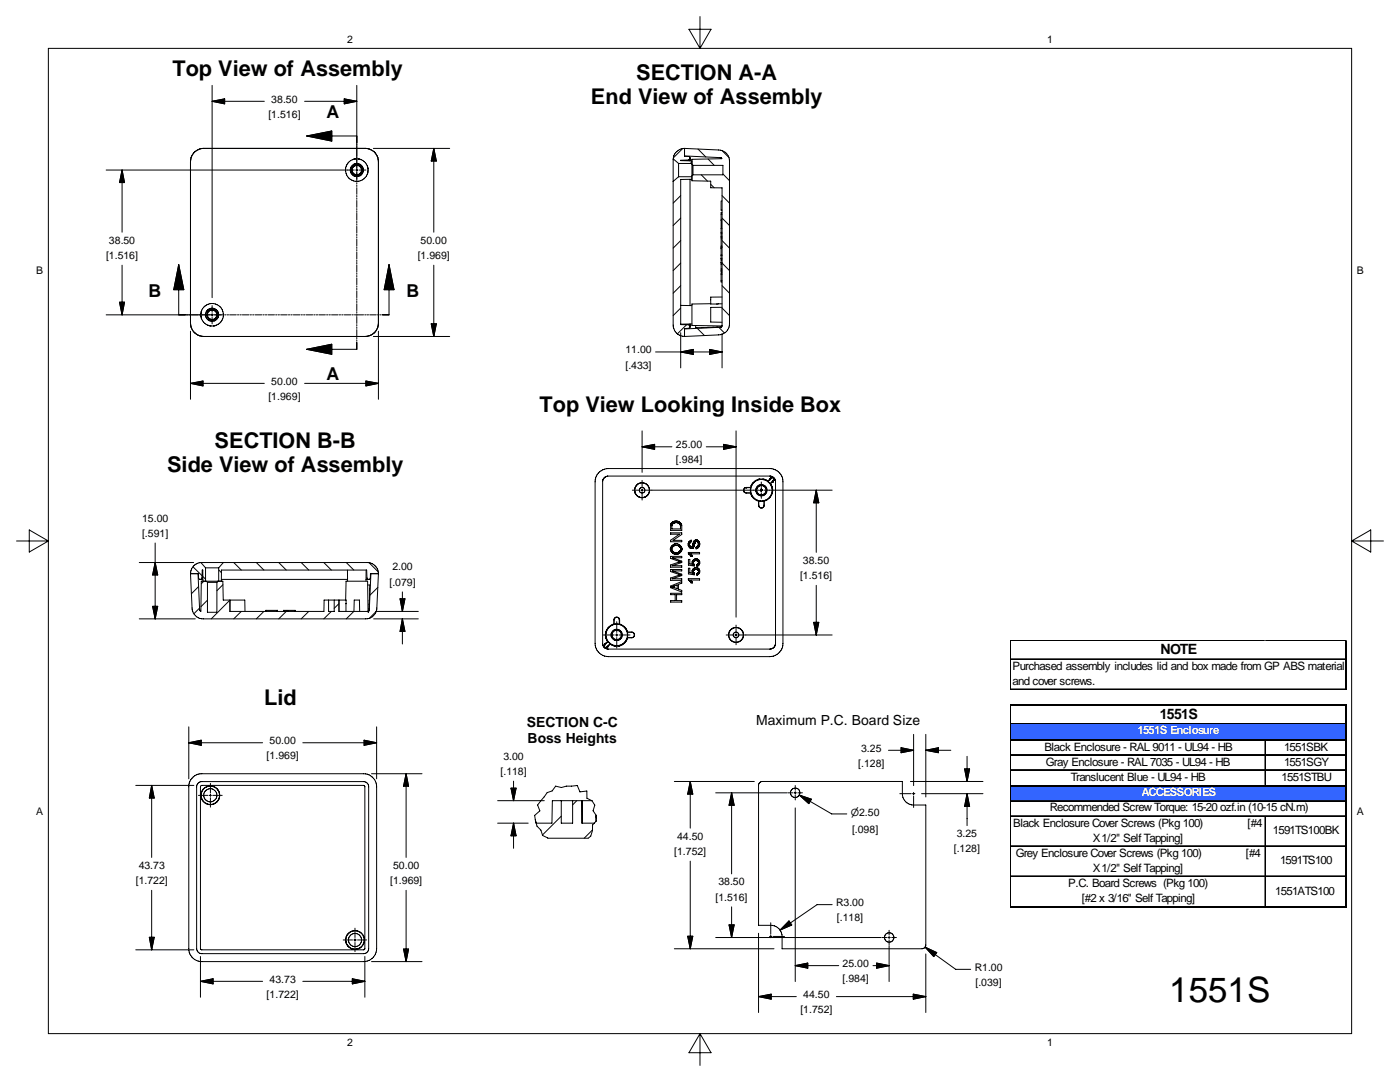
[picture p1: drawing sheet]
<svg xmlns="http://www.w3.org/2000/svg" width="279mm" height="216mm" viewBox="0 0 279 216" stroke-linecap="round" stroke-linejoin="round" font-family="sans-serif">
<g fill="none" stroke="#000" stroke-width=".2">
<path d="M38.1 31.9l-.1 32.6 .1 .7 .6 1M38.1 31.9l-.1 .4M38.7 30.5l-.5 .7-.1 .7M39.5 29.9l-.8 .6M39.5 29.9l1.1-.3h32.3a2.54 2.54 0 0 1 2.6 2.3M69.7 32.3l.8-.5 .7-.1a2.26 2.26 0 0 1 2.2 1.6v.6a2.25 2.25 0 0 1-3.1 2.1 2.25 2.25 0 0 1-.6-3.7zM75.5 31.9v32.6a2.65 2.65 0 0 1-2.6 2.6h-32.3l-.7-.1-.7-.3M75.5 31.9v.4M134.3 36.2v28.7a2.28 2.28 0 0 0 2.3 2.2M134.4 31.7l-.1 4.5M134.4 31.7l1 .9M135.4 32.6v2.7"/>
<path d="M135.4 32.6h2.7M135.4 35.3h2.7M135.4 35.3l-1.1 .9M136.6 29.6l6.8 .3a2.17 2.17 0 0 1 2.2 2.3v32.4a2.17 2.17 0 0 1-2.2 2.2l-6.8 .3M136.6 31.1l7.1 .4 .4 .2-6 .1v1M136.6 29.6v1.6h.9l.2 .4M136.6 29.6a2.29 2.29 0 0 0-2.2 2.1M137.7 31.6v.5M137.7 31.6l-.2 .3-1.7 .1 2.3 .1M137.7 35.8v25.2M138.1 32.8v2.3M138.1 35.1v1l3.7 .1v1.3h2.3v27.6"/>
<path d="M138.1 32.8l.2 .2M138.1 35.8h-2.3v29h1.6l.3 .3M138.3 33v1.9M138.3 34.9l-.2 .2M138.3 33h6v1.9h-6M143.9 52.4v1.9h.2M143.9 50.9v.7M143.9 47.2v.4M143.9 45.6v.8M143.9 51.6v.8M143.9 49.4v1.5M143.9 49.4h.1"/>
<path d="M143.9 46.4v.8M143.9 49.1v.2h.2M143.9 45.6h.2M143.9 54.8h.2M143.9 56h.2M143.9 52.7h.2M143.9 52.5h.2M143.9 53.7h.2M143.9 53.9h.2M143.9 51h.2M143.9 47.4h.2M143.9 42.8h.2"/>
<path d="M143.9 52.4h.2M143.9 51.6h.2M143.9 51.9h.2M143.9 50.9h.2M143.9 49.1h.2M143.9 47.2h.2M143.9 46.4h.2M143.9 46.6h.2M144.1 43.8h-.2v1.8M144.1 54.5h-.2v1.8h.2M144.1 42.4h-.2v1.4M144.1 40.1h-.2v1.8h.2"/>
<path d="M144.1 49.4h-.2M144.1 47.6h-.2v1.5M144.1 59.3h-2.3v1.4l2.3-.1M38.7 66.2l.5 .5M40.7 61.3a2.24 2.24 0 0 1 3.7 .6 2.24 2.24 0 0 1-2 3.1 2.24 2.24 0 0 1-2.2-3zM135.8 60.9l2.3 .1M137.7 64.6v.5M137.7 65.1l-.2 .4-.9 .1v1.5M138.1 64.6l-2.3 .1M138.8 65v.4l5-.1M141.8 60.6l-3.7 .1v4.2l6 .1M143.8 65.3h.1"/>
<path d="M143.9 65.3l-7.3 .3M143.9 65.2v.1M144 65.2h.1M144 65.2l-.1 .1M144 65.1h.1M144 65.1l-.1 .1M144.1 65v.1M144.1 65.1l-.1 .1M144.1 61.3h-2.3v3h2.3M119.4 94.4l.9-.7 1.1-.2h32.2a2.63 2.63 0 0 1 2.7 2.6v32.3a2.65 2.65 0 0 1-2.7 2.6h-32.2a2.66 2.66 0 0 1-2.6-2.6v-32.3l.1-.7zM120.5 95.4l.8-.4h32.3a1.16 1.16 0 0 1 1.2 1.1v32.3a1.17 1.17 0 0 1-1.1 1.1h-32.4a1.12 1.12 0 0 1-1-1.1v-32.4zM128.7 99.2a1.5 1.5 0 0 0 .4-2.5 1.5 1.5 0 0 0-2.4 .7 1.5 1.5 0 0 0 1.7 1.9 1.47 1.47 0 0 0 1.1-2.1 1.47 1.47 0 0 0-2.4-.4 1.47 1.47 0 0 0 .5 2.4h.9"/>
<path d="M148.5 98.1l.3 .2M148.8 98.3l1 .1M148.8 98.3h1M148.8 97.3l-.3 .2-.1 .3 .1 .3M148.8 97.3l-.3 .3v.5M148.8 97.3h.2M149 97.3h.1M149 97.3h.8M149 97.3h-.2M149.8 97.3h.1M149.8 98.4l.4 .9 1.2 .7M149.8 98.3v.1"/>
<path d="M149.8 97.3v1M151.4 100v.8M151.4 95.6v.1M151.4 100h.1M151.4 100v.9l.2 .3M151.4 100h1.1M152.5 100h.1M152.5 100v.8M152.5 100l-.1 1.1M153.3 96l-.6-.3-.8-.1a2.18 2.18 0 0 0-2.1 1.7M153.3 96.1h.1M153.3 96v.1"/>
<path d="M153.3 96.1l.4 .4M153.6 95.6l-.3 .4M153.7 96.5h.1M153.7 95.6h.1M153.7 95.5v.1M153.7 95.5h.1M153.8 95.5h-.1M153.8 95.5h.1M153.8 96.5l.3 .7 .1 .7a2.19 2.19 0 0 1-1.7 2.1M153.8 95.4h.1M153.8 95.4v.1M153.9 95.4h.1"/>
<path d="M153.9 95.4h-.1M154 95.3h-.1M154 95.3h.1M154.1 95.2l-.1 .1M154.1 95.2h.1M154.1 95.2l-.8 .9M154.1 95.2l.1 .1M154.2 95.2h.1M154.2 95.3l.3 .2M154.2 95.3h.1M154.3 96.1l-.5 .4M154.3 96v.1"/>
<path d="M154.3 96h.1M154.3 95.4h.1M154.3 95.9h.1M154.3 95.9v.1M154.4 95.9h.1M154.4 95.8h.1M154.5 95.5h.1M154.5 95.8h.1M154.5 95.8h-.1M154.5 95.5v.1M154.5 95.6h.1M154.5 95.7v.1"/>
<path d="M154.5 95.6l-.8 .9M154.7 95.7v.1M38 114.5h1.6v.9l.4 .2M38 114.5l.3 6.8a2.24 2.24 0 0 0 2.3 2.2h32.4a2.24 2.24 0 0 0 2.2-2.2l.3-6.8M39.5 114.5l.3 7.1 .3 .4 .1-6h1M40 115.6h.5M40 115.6l.3-.2 .1-1.7h.1v2.3M40.1 112.2h4.5M40.1 112.2l.9 1.1M40.1 112.2a2.21 2.21 0 0 0-2.1 2.3M41 113.3h2.6M41 113.3v2.7"/>
<path d="M41.2 116h2.3M41.2 116l.2 .2M41.4 116.2h1.9M41.4 116.2v6h1.9v-6M43.5 116h1l.1 3.7h1.2l.1 2.3M43.5 116l-.2 .2M43.6 113.3v2.7M44.2 115.6h25.2M44.6 112.2h28.7a2.28 2.28 0 0 1 2.2 2.3M44.6 112.2l-1 1.1M65.6 119.7h1.1M65.6 119.7h-.9l-.1 2.3h-18.7"/>
<path d="M65.6 119.7v2.3h1.1v-2.3M66.7 119.7h.9v2.3M69 119.7l.1-3.7h4.3v6M69.3 113.7l.1 2.3M73 115.6h.5M73.1 113.7l-.1 2.3M73.4 116.7h.4l-.2 5.1M73.5 115.6l-.2-.2-.1-1.7h-29v2.3M74 114.5l-.3 7.1-.1 .3M75.5 114.5h-1.6v.9l-.4 .2M133.8 109.4v.2l.3 .6M133.8 109.3l.2-.2a1.1 1.1 0 0 1 1.4-.5 1.1 1.1 0 0 1 .6 1.4l-.7 .6-.8-.1"/>
<path d="M133.8 106.3h2.3v.3l-1.8 1.2h1.8v.3h-2.3v-.3l1.8-1.2h-1.8zM133.8 116.9l2.3-.9v.4l-.7 .2v1l.7 .2v.3l-2.3-.8zM133.8 118.4h2.3v.3h-1.1v1.1h1.1v.3h-2.3v-.3h.9v-1.1h-.9zM133.8 109.3v.1M133.9 109.8v.1M133.9 104.6h.1M133.9 104.4v.2M134 104.4h.1M134 104.4h-.1M134 104.4l.5-.4h.7a.99 .99 0 0 1 .9 1v.8h-2.3l.1-1.2M134 104.3v.1M134.1 117.1l.3 .1"/>
<path d="M134.1 117.1h.1M134.1 110.2h.1M134.1 104.9h.1M134.1 104.7v.2M134.1 109.3v.1M134.1 104.7h.1M134.1 110.2l.4 .3M134.2 117.1h.1M134.2 104.6l-.1 .1M134.2 104.6h.1M134.2 109.1l-.2 .5 .6 .6a.71 .71 0 0 0 .9-.1M134.2 117.1h-.1"/>
<path d="M134.3 109.1h-.1M134.4 117.2h.1M134.5 104.4l-.3 .2M134.5 110.5h.1M134.5 117l-.2 .1M134.5 104.4h.1M134.5 116.9l.6-.2v.8l-.7-.3M134.5 116.9v.1M134.6 104h.1M134.8 108.8h-.1M135 104.3l-.5 .1M135 104.3h.1"/>
<path d="M135 104.3l.4 .1M135.1 108.8h-.4l-.4 .3M135.1 108.8h.1M135.1 108.8l.5 .3 .2 .2M135.2 108.8l.1 .1M135.4 104.4h.2M135.4 104.4h.1M135.5 114.8h.1M135.5 112.2h.1M135.5 109h.1M135.5 112l-1.7-.6v-.4h2.3v.3h-1.9l1.9 .7v.2l-1.9 .7h1.9v.3h-2.3v-.5l1.7-.5M135.5 112h.1"/>
<path d="M135.5 104.4l.2 .1M135.5 112.1v.1M135.5 110.1h.1M135.6 114.6l-1.8-.6v-.4h2.3v.3h-1.9l1.9 .7v.3l-1.9 .6h1.9v.3h-2.3v-.5l1.7-.5M135.6 114.7h.1M135.6 114.6v.1M135.7 114.7h.1M135.6 114.7l-.1 .1M135.7 112.1h.1M135.6 112.1h-.1M135.6 112l.1 .1M135.6 104.5h.1"/>
<path d="M135.7 104.5l.1 .2M135.7 104.5h.1M135.7 104.6v.1M135.8 104.7v.8h-1.7v-.6M135.8 109.4v.3l-.3 .4M135.8 109.3v.1M137.4 115.7h.1M137.4 110.4h.1M137.4 110.4l.2 .2M137.4 110.4v-.2h2.2v.3h-1.7M137.5 108.1h.1M137.6 108.1l-.3 .7 .5 .6"/>
<path d="M137.6 108.7h.1M137.6 109.2h.1M137.6 115.8v.1M137.6 110.6h.1M137.6 108.7l.1 .2M137.6 115.9l.3 .3M137.6 110.6l.3 .4M137.6 108.8l.1 .2M137.6 108.4h.1M137.7 115.9v.1M137.7 108.3l-.1 .4M137.7 108.3h.1"/>
<path d="M137.7 108.9v.1M137.7 109l.1 .1M137.8 109.1h.1M137.8 108.2l-.1 .1M137.8 108.2h.1M137.8 109.4h.1M137.9 107.8l-.3 .3M137.9 115.8l1.7-.1v-.2h-2.2l.2 .3M137.9 116.2v.1M137.9 110.5l.1 .1M137.9 109.1h.1M137.9 111h.1"/>
<path d="M137.9 110.5h.1M137.9 111h.3M137.9 116.2h.1M137.9 115.8v.1M137.9 108.1h.1M137.9 115.8l.1 .2M137.9 108.1l-.1 .1M137.9 107.8l.1 .3h-.1M137.9 107.8h.1M137.9 116.3h.1M138 110.6v.1M138 110.7v.1"/>
<path d="M138 116h.1M138 116l.1 .1M138 110.7h.1M138 110.8l.1 .1M138 110.8h.1M138.1 116.1h.1M138.1 116.1l.1 .1M138.1 109.1h-.2M138.1 109.4h-.3M138.1 109.4h.1M138.1 116.2h.1M138.1 110.9l.1 .1"/>
<path d="M138.1 110.9h.1M138.1 109.1h.1M138.1 112.4h.1M138.2 112.1l-.1 .3M138.2 112.4h.1M138.2 111h.1M138.2 114.2h.1M138.2 112.4v.1M138.2 116.2l-.3 .1M138.2 114.2v.1M138.2 112.5v.1M138.2 108.9v.2"/>
<path d="M138.2 109.3v.1M138.2 109h.1M138.2 114.3h.1M138.2 112.5h.1M138.2 112h.1M138.2 114.3l.1 .1-.6-.1v-.9h-.3v1.1l1.2 .2v-.3M138.2 112.6h.1M138.2 108.8v.1M138.3 114.4h.1M138.3 112.6h.1M138.3 112.6l-.6-.1v-.9h-.3v1.2l1.2 .1v-.2M138.3 109.3h.1"/>
<path d="M138.3 113.6l-.1 .6M138.3 108.6l-.1 .2M138.3 108.5v.1M138.3 109.3h-.1M138.3 108.4v.1M138.3 113.6h.1M138.3 109.2v.1M138.3 109.2h.1M138.4 114.1v.1M138.4 114.1h.1M138.4 108.2v.1M138.4 108.3l-.1 .2"/>
<path d="M138.4 114.2h.1M138.4 112.4h.1M138.4 108.2h.1M138.4 114.2l.1 .1M138.4 112.4v.1M138.4 112.2v.2M138.4 112.1v.1M138.4 113.9h.1M138.4 109.1h.1M138.4 113.9v.2M138.4 112.5h.1M138.4 112.1h.1"/>
<path d="M138.4 113.5l-.1 .1M138.5 114.3h.1M138.5 112.5v.1M138.5 109.1l-.2 .1M138.5 112.6h.1M138.5 112.1h-.1M138.5 113.8h-.1M138.5 114.3l.1 .1M138.5 113.4l-.1 .1M138.5 112v.1M138.5 108l-.1 .2M138.5 108h.1"/>
<path d="M138.5 112.6l.1 .1M138.5 107.9h.1M138.5 107.9v.1M138.5 113.7l-.1 .2M138.6 114.4h.1M138.6 113.7h.1M138.6 107.9h.1M138.6 111.9l-.1 .1M138.6 108.5l-.1 .6M138.6 108.6h.1M138.6 111.9h.1M138.6 107.8v.1"/>
<path d="M138.6 107.8h.1M138.6 113.6h.1M138.6 113.6l-.1 .1M138.7 108.4l-.1 .1M138.7 108.4h.1M138.7 108.3v.1M138.7 111.5l-.5 .6M138.7 111.9h.4M138.7 107.8h.1M138.7 113.3l-.2 .1M138.7 111.5h.1M138.7 111.9h.1"/>
<path d="M138.7 108.2h.1M138.7 113.3h.4M138.7 111.5l.5 .1M138.7 108.2v.1M138.7 113.3h.1M138.8 108.2h-.1M138.8 108.2h.1M138.8 111.8l-.1 .1M138.8 113.6h-.1M138.8 108.1h.1M138.8 108.1v.1M138.8 113.6l.5 .2"/>
<path d="M138.8 113.6h.1M138.9 108.1h.2M138.9 108.1h.1M138.9 109.2v.3h.1M139 109.2h-.1M139 107.7l-.3 .1M139 109.5h.1M139 107.7h.1M139.1 107.7l.1 .1M139.1 114.4l-.1 .1M139.1 112.7l-.1 .3 .3-.1M139.1 112.7h.1"/>
<path d="M139.1 114.4h.1M139.1 107.8h.1M139.1 108.1h.1M139.1 113.3h.1M139.1 111.9h.1M139.2 108.1v.1M139.2 113.3l.2 .2M139.2 111.9l.1 .2M139.2 111.6h.1M139.2 111.9v.1M139.2 107.8l.5 .6-.1 .5M139.2 114.4h.1"/>
<path d="M139.2 108.2h.1M139.2 112.6h.1M139.2 112.6l-.1 .1M139.3 113.8h.1M139.3 114.3l-.2 .1M139.3 112.6h-.1M139.3 108.9l-.3 .3M139.3 113.8l.1 .1M139.3 113.4h.1M139.3 114.3h.1M139.3 112.9h.1M139.3 111.6l.1 .1"/>
<path d="M139.3 111.7h.1M139.3 108.2v.1M139.3 108.8v.1M139.3 108.3v.1M139.3 112.5v.1M139.3 109.3l-.2 .2M139.3 108.4h.1M139.3 112.1h.1M139.4 108.4l-.1 .5M139.4 112.5h-.1M139.4 109.2l-.1 .1M139.4 112.1v.1"/>
<path d="M139.4 112.4v.1M139.4 114.2h.1M139.4 108.7h-.1M139.4 114.2l-.1 .1M139.4 113.5h.1M139.4 111.7l.1 .1M139.4 111.7h.1M139.4 112.2v.2M139.4 113.9v.1M139.4 112.2h.1M139.4 112.4h.1M139.4 114v.2"/>
<path d="M139.4 112.8l-.1 .1M139.4 109.1v.1M139.5 109.1h-.1M139.5 112.8h-.1M139.5 111.8l.1 .1M139.5 111.8h.1M139.5 113.6l.1 .1M139.5 113.5v.1M139.5 112.7v.1M139.6 109l-.1 .1M139.6 113.6v.1M139.6 112.6l-.1 .1"/>
<path d="M139.6 111.9h.1M139.6 108.9v.1M139.6 111.9v.1M139.6 112.5v.1M139.6 113.7v.1M139.6 112h.1M139.6 114.2l-.5 .6-.1-.3M139.6 113.8v.4M139.6 112v.5M139.6 114.2h.1M139.6 112.5h.1M151.4 100.8h.1"/>
<path d="M151.4 100.8l.1 .3 .3 .2M151.8 101.3h.3M152.4 101.1l-.3 .2M152.5 100.8h.1M152.5 100.8l-.1 .3M45.9 122v-2.3h3v2.3M53.1 121.8l-.1 .2M53.1 121.8h2.2M53.1 121.8v.2M55.3 121.8l.1 .2M55.3 121.8v.2M56.6 121.8v.2"/>
<path d="M56.6 121.8h2.3M57.2 121.8v.2M57.4 121.8v.2M58.9 121.8v.2M67.6 122l.1-2.3h1.4l-.1 2.3M70.6 122l.1-2.3h1l.1 2.3M73.4 122h.1M73.5 121.9h.1M73.5 122h-5.9M73.5 121.9l-.1 .1M73.6 121.9h.1M73.6 121.9l-.1 .1"/>
<path d="M73.6 121.8h.1M73.6 121.8l-.1 .1M120.5 128.9h.1M120.5 128.9l.1 .1M120.6 129h.1M120.6 129v.1M120.6 128.7l-.1 .2M120.6 128.7h.1M120.6 128.6h.1M120.6 128.6v.1M120.6 129.1h.1M120.7 128.6h.1"/>
<path d="M120.7 128.6h-.1M120.7 129.1h.1M120.7 128.5h.1M120.7 128.5v.1M120.7 129.1v.1M120.7 129.2h.1M120.8 128.5h.1M120.8 129.2h.1M120.8 129.2l.1 .1M120.8 128.4h.1M120.9 128.4l-.2 .1M120.9 127.1v.1"/>
<path d="M120.9 129.3h.1M120.9 127.3h.1M121 129.2l-.1 .1M121 129.2h.1M121.1 129.2h.1M121.1 129.2h-.1M121.2 129.2h.1M121.2 129.1h.1M121.2 129.1v.1M121.2 128h.2M121.2 128l-.3 .4M121.3 129h.1"/>
<path d="M121.4 128.9l-.2 .2M121.4 128l-.9 .9M121.4 128l.4 .4M121.4 128.9h.1M121.8 128.4v.1M121.8 128.4l-.9 .9M121.8 128.5l-.4 .4M122.5 123.7l.1 .8M122.6 124.5h-.1a2.28 2.28 0 0 0-1.7 2.1l.1 .8 .3 .6M122.6 124.5h1M122.9 123.2l-.3 .2-.1 .3M122.9 123.2h.3"/>
<path d="M122.9 123.2l-.3 .5M123.2 123.2l.4 .3v1M123.2 123.2l.4 .3 .1 1M123.7 124.5h-.1M123.7 124.5l1.1 .7 .4 .9M125.2 127.2v.1M125.2 126.2h.9M125.2 126.2v1M125.2 126.2h.1M125.2 127.3a2.12 2.12 0 0 1-2.2 1.6h-.4l-.8-.4M126.1 126.1a.55 .55 0 0 1 .5 .6 .55 .55 0 0 1-.5 .5h-.9M126.1 126.2a.54 .54 0 0 1 .5 .3 .54 .54 0 0 1-.2 .6"/>
<path d="M126.3 127.2l-1.1 .1M145.4 126.4v.6M145.4 127l.1 .3M145.5 126.4v.6M145.5 126.1l-.1 .3M145.5 126.1a1.48 1.48 0 0 1 2.3-.5 1.48 1.48 0 0 1 0 2.3 1.48 1.48 0 0 1-2.3-.6M148.1 125.9a1.49 1.49 0 0 0-2.6 .2M148.2 126a1.46 1.46 0 0 1-.7 2 1.46 1.46 0 0 1-2-.7M38.6 155l.9-.5 .8-.1h32.2a2.62 2.62 0 0 1 2.7 2.6v32.3a2.59 2.59 0 0 1-2.7 2.6h-32.2a2.59 2.59 0 0 1-2.6-2.6v-32.3l.2-1.1zM39.6 156.2l.7-.2h32.2l.9 .3 .2 .7v32.3l-.1 .4-.3 .4-.7 .2h-32.2l-.7-.2-.4-.8v-32.3zM40.1 158.7a1.86 1.86 0 0 0 2.3 1.8M40.1 159a1.91 1.91 0 0 0 2.3 1.5"/>
<path d="M40.2 156.7h32.3l.3 .2-.1 32.5h-32.6l-.1-32.4zM42.1 156.8a1.82 1.82 0 0 0-2 1.9M42.4 156.9a1.84 1.84 0 0 0-2.3 1.8M42.4 156.9l.6 .2 .6 .8M42.4 156.9l.9 .4 .4 .6M43.6 157.9l.2 .6-.2 1M43.6 159.5l-.6 .7-.6 .3M43.7 157.9l.1 .6-.1 1M43.7 159.5l-.4 .5-.9 .5M112 159.8h2.3M112 159.8h-1.8v4.5h-3.2M112 159.8v4.5h2.3v-4.5"/>
<path d="M114.3 159.8h1.8l.1 4.5M118.1 159.8h-1.9v4.5M118.1 159.8l-1-.5v-1.5l-1.4 .2-.5-1.3-2.2 .2-1 .2-1.1-.2-.7 .9-1 .4-1.9 2.4 .4 1.2-1 .9 .3 1.5M118.1 159.8l.6 .9-.3 1.1 .6 .9M151.6 156.2l.5-.3h28v2.5a2.24 2.24 0 0 0 2.2 2.2h2.5v28l-.2 .5-.6 .2h-27.9v-2.4a2.24 2.24 0 0 0-2.3-2.3h-2.4v-27.9zM107 164.2v.1M116.2 164.3h2.4M118.9 163.9l-.6 .7-.1 1.1-.3 1.1-.5 .5h-8.1l-1-.6-.4-1-.7-.9-.2-.5M119 162.7l-.1 1.2M119 162.7v1.1l-.1 .1M69 187.6l.2 .9M69 187.6l.3 .9"/>
<path d="M69.2 186.6l-.2 1M69.2 188.5l.5 .5M69.3 186.6l-.3 1M69.3 188.5l.4 .5M69.5 186.4l-.2 .2M70.3 185.8l-.8 .6M70.3 185.8l-.9 .5M71 185.7l-.7 .1M71 185.7l1.1 .5 .5 .9M71 185.7l.6 .1 .5 .4 .6 .9M72.5 188.4a1.87 1.87 0 0 1-2.8 .6M72.6 187.1v1"/>
<path d="M72.7 188.1a1.89 1.89 0 0 1-3 .9M72.7 187.1v1"/>
<circle cx="71.2" cy="33.9" r="1.13"/>
<circle cx="71.2" cy="33.9" r="1.32"/>
<circle cx="71.2" cy="33.9" r=".93"/>
<circle cx="42.3" cy="62.8" r="1.13"/>
<circle cx="42.3" cy="62.8" r="1.31"/>
<circle cx="42.3" cy="62.8" r=".94"/>
<circle cx="128.2" cy="97.8" r=".56"/>
<circle cx="151.9" cy="97.8" r="1.12"/>
<circle cx="152" cy="97.8" r=".93"/>
<circle cx="152" cy="97.8" r="2.14"/>
<circle cx="123.1" cy="126.7" r="1.14"/>
<circle cx="123.1" cy="126.7" r=".94"/>
<circle cx="123.1" cy="126.7" r="2.14"/>
<circle cx="146.9" cy="126.7" r=".56"/>
<circle cx="42" cy="158.7" r="1.31"/>
<circle cx="158.7" cy="158.2" r=".95"/>
<circle cx="70.9" cy="187.6" r="1.32"/>
<circle cx="177.4" cy="187.1" r=".93"/>
</g>
<path d="M201.8 137.5h67v3.3h-67z" fill="#fff"/>
<g fill="#3365ff">
<path d="M201.8 144.4h67v3.3h-67z"/>
<path d="M201.8 156.8h67v3.1h-67z"/>
</g>
<path d="M201.6 127.7v.1M252.5 127.7v.1M268.7 127.7v.1" fill="none" stroke="#c0c0c0" stroke-width=".2"/>
<g fill="none" stroke="#000" stroke-width=".2">
<path d="M9.7 9.7h260v196.5h-260zM42.3 17v42.4M68.7 19.7l2.5 .5-2.5 .5zM71.2 17v17.2M137.5 5.8h4.4l-2.2 3.9zM139.7 3.3v6.4M21.2 33.9h49.5M24.4 33.9v12.4M24.4 33.9l.4 2.5h-.9zM42.3 20.2h10.4M42.3 20.2l2.5-.5v1zM60.8 20.2h10.4"/>
<path d="M61.2 27.1h10M61.2 27.1l5-1v2.1zM71 33.9h.5M71.2 34.4v1.8M71.2 36.4v.3M71.2 36.9v.3M71.2 37.4v1.4M71.2 39v.3M71.2 39.5v.3M71.7 33.9h1.3M74.5 29.6h15.2M86.6 29.6v16.7"/>
<path d="M86.6 29.6l.5 2.5h-1zM135.8 39l-1.5 1.5M136.2 29.7l-1.8 1.8M138.1 32.3l-.3 .3M139.3 29.7l1.6 1.6M140 34.9l1.2 1.3M141.3 31.7l1.2 1.3M141.8 36.8l.7 .7M144.1 39l1.5 1.5M144.1 30.1l1.3 1.3M144.3 34.7l1.3 1.3M24.4 52.9v9.9"/>
<path d="M35.7 52.8v10M35.7 52.8l1 5h-2zM71.2 40v1.4M71.2 41.6v.3M71.2 42.1v.3M71.2 42.6v1.3M71.2 44.2v.2M71.2 44.7v.2M71.2 45.2v1.3M71.2 46.7v.3M71.2 47.2v.3M71.2 47.7v1.4"/>
<path d="M71.2 49.3v.3M71.2 49.8v.3M71.2 50.3v1.4M71.2 51.9v.3M71.2 52.4v.3M71.2 52.9v1.4M71.2 54.5v.2M71.2 55v.2M71.2 55.5v1.3M71.2 57v.3M71.2 57.5v.3M71.2 58v1.4"/>
<path d="M71.2 59.6v.3M77.6 52.8v10h-1.3M77.6 52.8l1 5h-1.9zM86.6 52.9v14.2M135.8 57l-1.5 1.5M135.8 52.5l-1.5 1.5M135.8 48l-1.5 1.5M135.8 43.5l-1.5 1.5M144.1 57l1.5 1.5M144.1 52.5l1.5 1.5M144.1 48l1.5 1.5M144.1 43.5l1.5 1.5"/>
<path d="M21.2 62.8h21.4M23.9 60.3h.9l-.4 2.5zM38 76.5h14.7M38 76.5l2.5-.5v1zM38 66.1v13.6M42.3 61v1.3M42.3 62.6v.5M42.3 63.3v1.3M42.8 62.8h1.8M44.8 62.8h.3M45.3 62.8h.3M45.8 62.8h1.4"/>
<path d="M47.4 62.8h.2M47.9 62.8h.3M48.4 62.8h1.3M49.9 62.8h.3M50.4 62.8h.3M50.9 62.8h1.3M52.5 62.8h.2M53 62.8h.2M53.5 62.8h1.3M55 62.8h.3M55.5 62.8h.3M56 62.8h1.3"/>
<path d="M57.6 62.8h.2M58 62.8h.3M58.5 62.8h1.4M60.1 62.8h.2M60.6 62.8h.3M60.8 76.5h14.7M61.1 62.8h1.3M61.2 69.7l5-1v2zM62.6 62.8h.3M63.1 62.8h.3M63.6 62.8h1.3M65.2 62.8h.2"/>
<path d="M65.7 62.8h.2M66.2 62.8h1.3M67.7 62.8h.3M68.2 62.8h.3M68.7 62.8h1.3M70.3 62.8h.2M70.7 62.8h.3M71.2 60.1v.3M71.2 60.6v1.4M71.2 62.2v.3M71.2 62.7v.3M71.2 63.2v1.3"/>
<path d="M71.2 64.8v.2M71.2 65.3v.2M71.2 65.8v1.3M71.2 67.3v.3M71.2 67.8v.3M71.2 68.3v1.4h-10M71.2 62.8h1.4M72.8 62.8h.3M73 76l2.5 .5-2.5 .5zM73.3 62.8h.3M73.8 62.8h1.3M74.5 67.1h15.2"/>
<path d="M75.3 62.8h.3M75.5 66.1v13.6M75.8 62.8h.3M86.1 64.6h1l-.5 2.5zM130.8 70.2h13.3M135.8 61.5l-1.5 1.5M135.8 70.2l2.5-.5v1zM135.8 66.4v7M137 64.8l-1.8 1.8M139.1 65.5l1.5 1.5M141.6 69.7l2.5 .5-2.5 .5zM143.5 65.3l1 1.1"/>
<path d="M144.1 61.5l1.5 1.5M144.1 66.5v6.9M126.2 97.8h1.4M127.9 97.8h.5M128.1 86v8.3M128.1 95.9v1.4M128.1 97.6v.5M128.1 98.3v1.5M128.1 89.2h6M128.1 89.2l2.5-.5v1zM128.7 97.8h22.8M140.9 89.2h6"/>
<path d="M144.4 88.7l2.5 .5-2.5 .5zM146.9 86v37.1M151.7 97.8h.5M151.9 96.2v1.1M151.9 97.6v.5M151.9 98.3v1.1M152.4 97.8h13.7M162.9 97.8v12.4M162.9 97.8l.5 2.5h-1zM3.3 107.9h6.4M5.8 105.7l3.9 2.2-3.9 2.3zM27.8 112.2h10.9"/>
<path d="M31 108.4v15.1M31 112.2l.5 2.5h-1zM38.5 113.1l1.8 1.8M39.6 117.1l-1.4 1.4M40.5 115l.5 .6M40.7 116l-.5 .5M41.4 119.8l-1.3 1.3M43.6 113.7l.6 .6M44.5 116.7l-1.2 1.2M45.8 119.8l-3.6 3.7M46.7 112.2l1.5 1.5M51.2 112.2l1.5 1.5"/>
<path d="M55.6 112.2l1.5 1.5M60.1 112.2l1.5 1.5M64.6 112.2l1.5 1.5M69.1 112.2l1.5 1.5M73.7 112.3l1.7 1.8M75.4 117.2l-1.6 1.6M79.8 119.5h1l-.5 2.5zM80.3 118.1v3.9M162.9 116.8v9.9M269.7 107.9h6.4M269.7 107.9l3.9-2.2v4.5zM27.8 123.5h11.2"/>
<path d="M30.5 121h1l-.5 2.5zM39.8 121.3l-1.1 1.1M48.2 122l-1.5 1.5M52.7 122l-1.5 1.5M57.1 122l-1.5 1.5M61.6 122l-1.5 1.5M66.1 122l-1.5 1.5M67.6 120.5l-.9 .9M70.6 122l-1.5 1.5M74.6 123.5h8.9M74.9 122h8.6M75.1 122l-1.4 1.3"/>
<path d="M80.3 123.5v5M80.3 123.5l.5 2.5h-1zM120.4 126.7h2.2M122.8 126.7h.5M123.1 124.1v2.1M123.1 126.4v.6M123.1 127.2v2.1M123.6 126.7h2.1M144.9 126.7h1.5M146.6 126.7h.6M146.9 124.7v1.5M146.9 126.4v.6"/>
<path d="M146.9 127.2v1.5M147.4 126.7h18.7M162.4 124.2h1l-.5 2.5zM201.7 127.8v9.9M201.8 127.8h67M201.8 131.5h66.7M201.8 131.6h66.7M201.8 137.5h66.7M201.8 137.6h66.7M27.1 156.7h11.6M30.3 156.7v14.4M30.3 156.7l.5 2.5h-1z"/>
<path d="M37.7 148.2h14.7M37.7 148.2l2.5-.5v1zM37.7 145v10.4M39.6 158.7h1.9M41.7 158.7h.5M42 156.3v1.9M42 158.5v.4M42 159.2v1.9M42.5 158.7h1.8M60.4 148.2h14.8M72.7 147.7l2.5 .5-2.5 .5zM74.1 154.4h10.1"/>
<path d="M75.2 145v10.4M81 154.4v16.7M81 154.4l.5 2.5h-1zM99.3 159.8h9.3M102 157.3h1l-.5 2.5zM102.5 155.9v3.9M115.1 159.8l-.8 .8M134.6 155.9h15.9M137.8 155.9v9.3M137.8 155.9l.5 2.6h-1.1zM142.8 158.2h14.3M146 158.2v16.2"/>
<path d="M146 158.2l.5 2.5h-1zM157.3 158.2h.9M158.5 158.2h.5M158.7 156.7v1M158.7 157.9v.6M158.7 158.7v.9M159.2 158.2h.9M159.5 158.6l2.2 1.3M159.5 158.6l2.4 .9-.5 .9zM159.5 158.6l6.5 3.8h3M177.3 149.7h5M179.6 158.4h2.2"/>
<path d="M179.8 149.2l2.5 .5-2.5 .5zM181.7 155.9h14.5M182.1 158.4h.5M182.3 146.5v10.3M182.3 158.1v.5M182.3 158.9v2.2M183.9 158.4h12.3M184.8 146.5v12.5M184.8 149.7h5M184.8 149.7l2.5-.5v1zM192.5 153.4h1l-.5 2.5zM193 150.9v5"/>
<path d="M193 158.4v6.3M193 158.4l.5 2.5h-1zM201.7 140.5v40.6M201.8 144.4h66.7M201.8 144.5h66.7M201.8 150.6h66.7M201.8 150.7h66.7M201.8 153.6h66.7M201.8 153.7h66.7M201.8 159.8h66.7M201.8 159.9h66.7M252.5 147.7v8.9"/>
<path d="M30.3 177.7v11.8M81 177.7v14.2M99.3 164.3h6.1M102.5 164.3v5M102.5 164.3l.5 2.5h-1zM112 162.9l-3.8 3.7M118.2 165.6l-1.6 1.7M137.8 171.8v17.5M158.7 161.2v34.7M201.8 162.8h66.7M201.8 168.8h66.7M201.8 168.9h66.7"/>
<path d="M201.8 174.8h66.7M201.8 174.9h66.7M252.5 162.9v17.9M27.1 189.5h11.6M29.8 187h1l-.5 2.5zM40 195.8h12.4M40 195.8l2.5-.5v1zM40 190.9v8.1M60.4 195.8h12.4M68.5 187.6h1.9M70.3 195.3l2.5 .5-2.5 .5zM70.6 187.6h.5"/>
<path d="M70.8 185.2v1.9M70.8 187.3v.5M70.8 188.1v1.8M71.4 187.6h1.8M72.8 190.9v8.1M74.1 191.9h10.1M80.5 189.4h1l-.5 2.5zM134.6 189.3h19.9M137.2 186.8h1.1l-.5 2.5zM142.8 187.1h33.1M145.5 184.6h1l-.5 2.5zM146 181v6.1"/>
<path d="M151.4 198.9h7.5M151.4 198.9l2.5-.5v1zM151.4 186.2v15.8M153.6 186.9h.5M153.8 184.1v2.3M153.8 186.6v.5M154.3 186.9h2.3M157.5 183.8l.5 .8-2.3 1zM158.7 192.7h8.7M158.7 192.7l2.5-.5v1zM166.1 180.5h-3l-7.4 5.1M166.9 198.9h17.9"/>
<path d="M174.2 192.7h3.2M175 192.2l2.4 .5-2.4 .5zM176 187.1h1M177.2 187.1h.5M177.4 185.6v1M177.4 186.8v.5M177.4 187.6v.9M177.4 188.7v7.2M177.9 187.1h1M182.3 198.4l2.5 .5-2.5 .5zM184.6 189l6.1 4.4h3M184.6 189l2.3 1.1-.5 .8z"/>
<path d="M184.8 190.4v11.6M139.7 206.2v6.4M139.7 206.2l2.2 3.9h-4.4z"/>
</g>
<path d="M268.7 127.9v9.8M268.7 140.8v40.3" fill="none" stroke="#000" stroke-width=".32"/>
<path d="M201.8 140.7h67M201.8 147.6h67M201.8 156.7h67M201.8 181h67" fill="none" stroke="#000" stroke-width=".36"/>
<g fill="#000" stroke="#000" stroke-width=".2">
<path d="M42.3 20.2l2.5-.5v1zM24.4 33.9l.4 2.5h-.9zM61.2 27.1l5-1v2.1zM68.7 19.7l2.5 .5-2.5 .5zM86.6 29.6l.5 2.5h-1zM35.7 52.8l1 5h-2zM77.6 52.8l1 5h-1.9zM23.9 60.3h.9l-.4 2.5zM38 76.5l2.5-.5v1zM61.2 69.7l5-1v2zM73 76l2.5 .5-2.5 .5zM86.1 64.6h1l-.5 2.5z"/>
<path d="M135.8 70.2l2.5-.5v1zM141.6 69.7l2.5 .5-2.5 .5zM128.1 89.2l2.5-.5v1zM144.4 88.7l2.5 .5-2.5 .5zM31 112.2l.5 2.5h-1zM79.8 119.5h1l-.5 2.5zM162.9 97.8l.5 2.5h-1zM30.5 121h1l-.5 2.5zM80.3 123.5l.5 2.5h-1zM162.4 124.2h1l-.5 2.5zM30.3 156.7l.5 2.5h-1zM37.7 148.2l2.5-.5v1z"/>
<path d="M72.7 147.7l2.5 .5-2.5 .5zM81 154.4l.5 2.5h-1zM102 157.3h1l-.5 2.5zM137.8 155.9l.5 2.6h-1.1zM159.5 158.6l2.4 .9-.5 .9zM179.8 149.2l2.5 .5-2.5 .5zM184.8 149.7l2.5-.5v1zM192.5 153.4h1l-.5 2.5zM102.5 164.3l.5 2.5h-1zM146 158.2l.5 2.5h-1zM193 158.4l.5 2.5h-1zM29.8 187h1l-.5 2.5z"/>
<path d="M40 195.8l2.5-.5v1zM70.3 195.3l2.5 .5-2.5 .5zM80.5 189.4h1l-.5 2.5zM137.2 186.8h1.1l-.5 2.5zM145.5 184.6h1l-.5 2.5zM151.4 198.9l2.5-.5v1zM157.5 183.8l.5 .8-2.3 1zM158.7 192.7l2.5-.5v1zM175 192.2l2.4 .5-2.4 .5zM182.3 198.4l2.5 .5-2.5 .5zM184.6 189l2.3 1.1-.5 .8z"/>
</g>
<text font-size="7" x="233.3" y="199.9">1551S</text>
<g font-size="4.3">
<text x="34.4" y="15.3">Top View of Assembly</text>
<text x="127" y="16">SECTION A-A</text>
<text x="117.9" y="20.8">End View of Assembly</text>
<text x="107.7" y="82.3">Top View Looking Inside Box</text>
<text x="42.8" y="89.4">SECTION B-B</text>
<text x="33.4" y="94.3">Side View of Assembly</text>
<text x="52.7" y="140.6">Lid</text>
</g>
<g font-size="3.5">
<text x="65.2" y="23.6">A</text>
<text x="29.6" y="59.3">B</text>
<text x="81.2" y="59.3">B</text>
<text x="65.2" y="75.7">A</text>
</g>
<g font-size="2.8">
<text x="231.6" y="130.6">NOTE</text>
<text x="231.5" y="143.5">1551S</text>
<text x="105.1" y="145.1">SECTION C-C</text>
<text x="105.3" y="148.3">Boss Heights</text>
<text x="150.9" y="144.6">Maximum P.C. Board Size</text>
</g>
<g font-size="2.3">
<text x="202.1" y="133.7">Purchased assembly includes lid and box made from GP ABS material</text>
<text x="202.1" y="136.7">and cover screws.</text>
<text x="208.4" y="149.8">Black Enclosure - RAL 9011 - UL94 - HB</text>
<text x="256.3" y="149.8">1551SBK</text>
<text x="208.7" y="152.8">Gray Enclosure - RAL 7035 - UL94 - HB</text>
<text x="213.7" y="155.8">Translucent Blue - UL94 - HB</text>
<text x="255.8" y="155.8">1551STBU</text>
<text x="256.3" y="152.8">1551SGY</text>
<text x="209.5" y="161.8">Recommended Screw Torque: 15-20 ozf.in (10-15 cN.m)</text>
<text x="202.2" y="165">Black Enclosure Cover Screws (Pkg 100)</text>
<text x="249" y="165">[#4</text>
<text x="254" y="166.4">1591TS100BK</text>
<text x="202.7" y="171">Grey Enclosure Cover Screws (Pkg 100)</text>
<text x="218.1" y="168">X 1/2&quot; Self Tapping]</text>
<text x="248.6" y="171">[#4</text>
<text x="255.5" y="172.4">1591TS100</text>
<text x="213.2" y="177">P.C. Board Screws (Pkg 100)</text>
<text x="218.1" y="174">X 1/2&quot; Self Tapping]</text>
<text x="254.5" y="178.6">1551ATS100</text>
<text x="215.9" y="180">[#2 x 3/16&quot; Self Tapping]</text>
</g>
<g font-size="2.3" fill="#fff">
<text x="227" y="146.5">1551S Enclosure</text>
<text x="227.8" y="158.9">ACCESSORIES</text>
</g>
<g font-size="2.1">
<text x="69.3" y="8.6">2</text>
<text x="209" y="8.6">1</text>
<text x="53.6" y="23.5">[1.516]</text>
<text x="54.1" y="20.5">38.50</text>
<text x="21.2" y="51.7">[1.516]</text>
<text x="21.7" y="48.6">38.50</text>
<text x="83.4" y="51.7">[1.969]</text>
<text x="83.9" y="48.6">50.00</text>
<text x="7.2" y="54.7">B</text>
<text x="270.8" y="54.7">B</text>
<text x="124.8" y="70.5">11.00</text>
<text x="54.1" y="76.8">50.00</text>
<text x="124.8" y="73.6">[.433]</text>
<text x="53.6" y="79.8">[1.969]</text>
<text x="134.9" y="89.4">25.00</text>
<text x="134.9" y="92.5">[.984]</text>
<text x="28.3" y="104.1">15.00</text>
<text x="28.3" y="107.1">[.591]</text>
<text x="78.3" y="113.8">2.00</text>
<text x="160.3" y="112.5">38.50</text>
<text x="77.7" y="116.9">[.079]</text>
<text x="159.7" y="115.6">[1.516]</text>
<text x="53.8" y="148.5">50.00</text>
<text x="171.9" y="150">3.25</text>
<text x="53.2" y="151.5">[1.969]</text>
<text x="99.9" y="154.7">[.118]</text>
<text x="100.5" y="151.6">3.00</text>
<text x="171.3" y="153">[.128]</text>
<text x="7.2" y="162.7">A</text>
<text x="135.1" y="167.6">44.50</text>
<text x="170.1" y="166.2">[.098]</text>
<text x="191" y="167">3.25</text>
<text x="270.8" y="162.7">A</text>
<text x="27.7" y="173.4">43.73</text>
<text x="78.4" y="173.4">50.00</text>
<text x="134.5" y="170.6">[1.752]</text>
<text x="190.4" y="170.1">[.128]</text>
<text x="27.1" y="176.4">[1.722]</text>
<text x="77.9" y="176.4">[1.969]</text>
<text x="142.8" y="179.7">[1.516]</text>
<text x="143.4" y="176.7">38.50</text>
<text x="166.9" y="180.7">R3.00</text>
<text x="167" y="183.8">[.118]</text>
<text x="53.8" y="196.1">43.73</text>
<text x="168.2" y="192.9">25.00</text>
<text x="168.2" y="196">[.984]</text>
<text x="194.5" y="193.7">R1.00</text>
<text x="194.7" y="196.7">[.039]</text>
<text x="53.2" y="199.1">[1.722]</text>
<text x="159.7" y="202.2">[1.752]</text>
<text x="160.3" y="199.1">44.50</text>
<text x="69.3" y="208.8">2</text>
<text x="209" y="208.8">1</text>
</g>
<text font-size="2" x="169.8" y="162.8">⌀2.50</text>
</svg>
